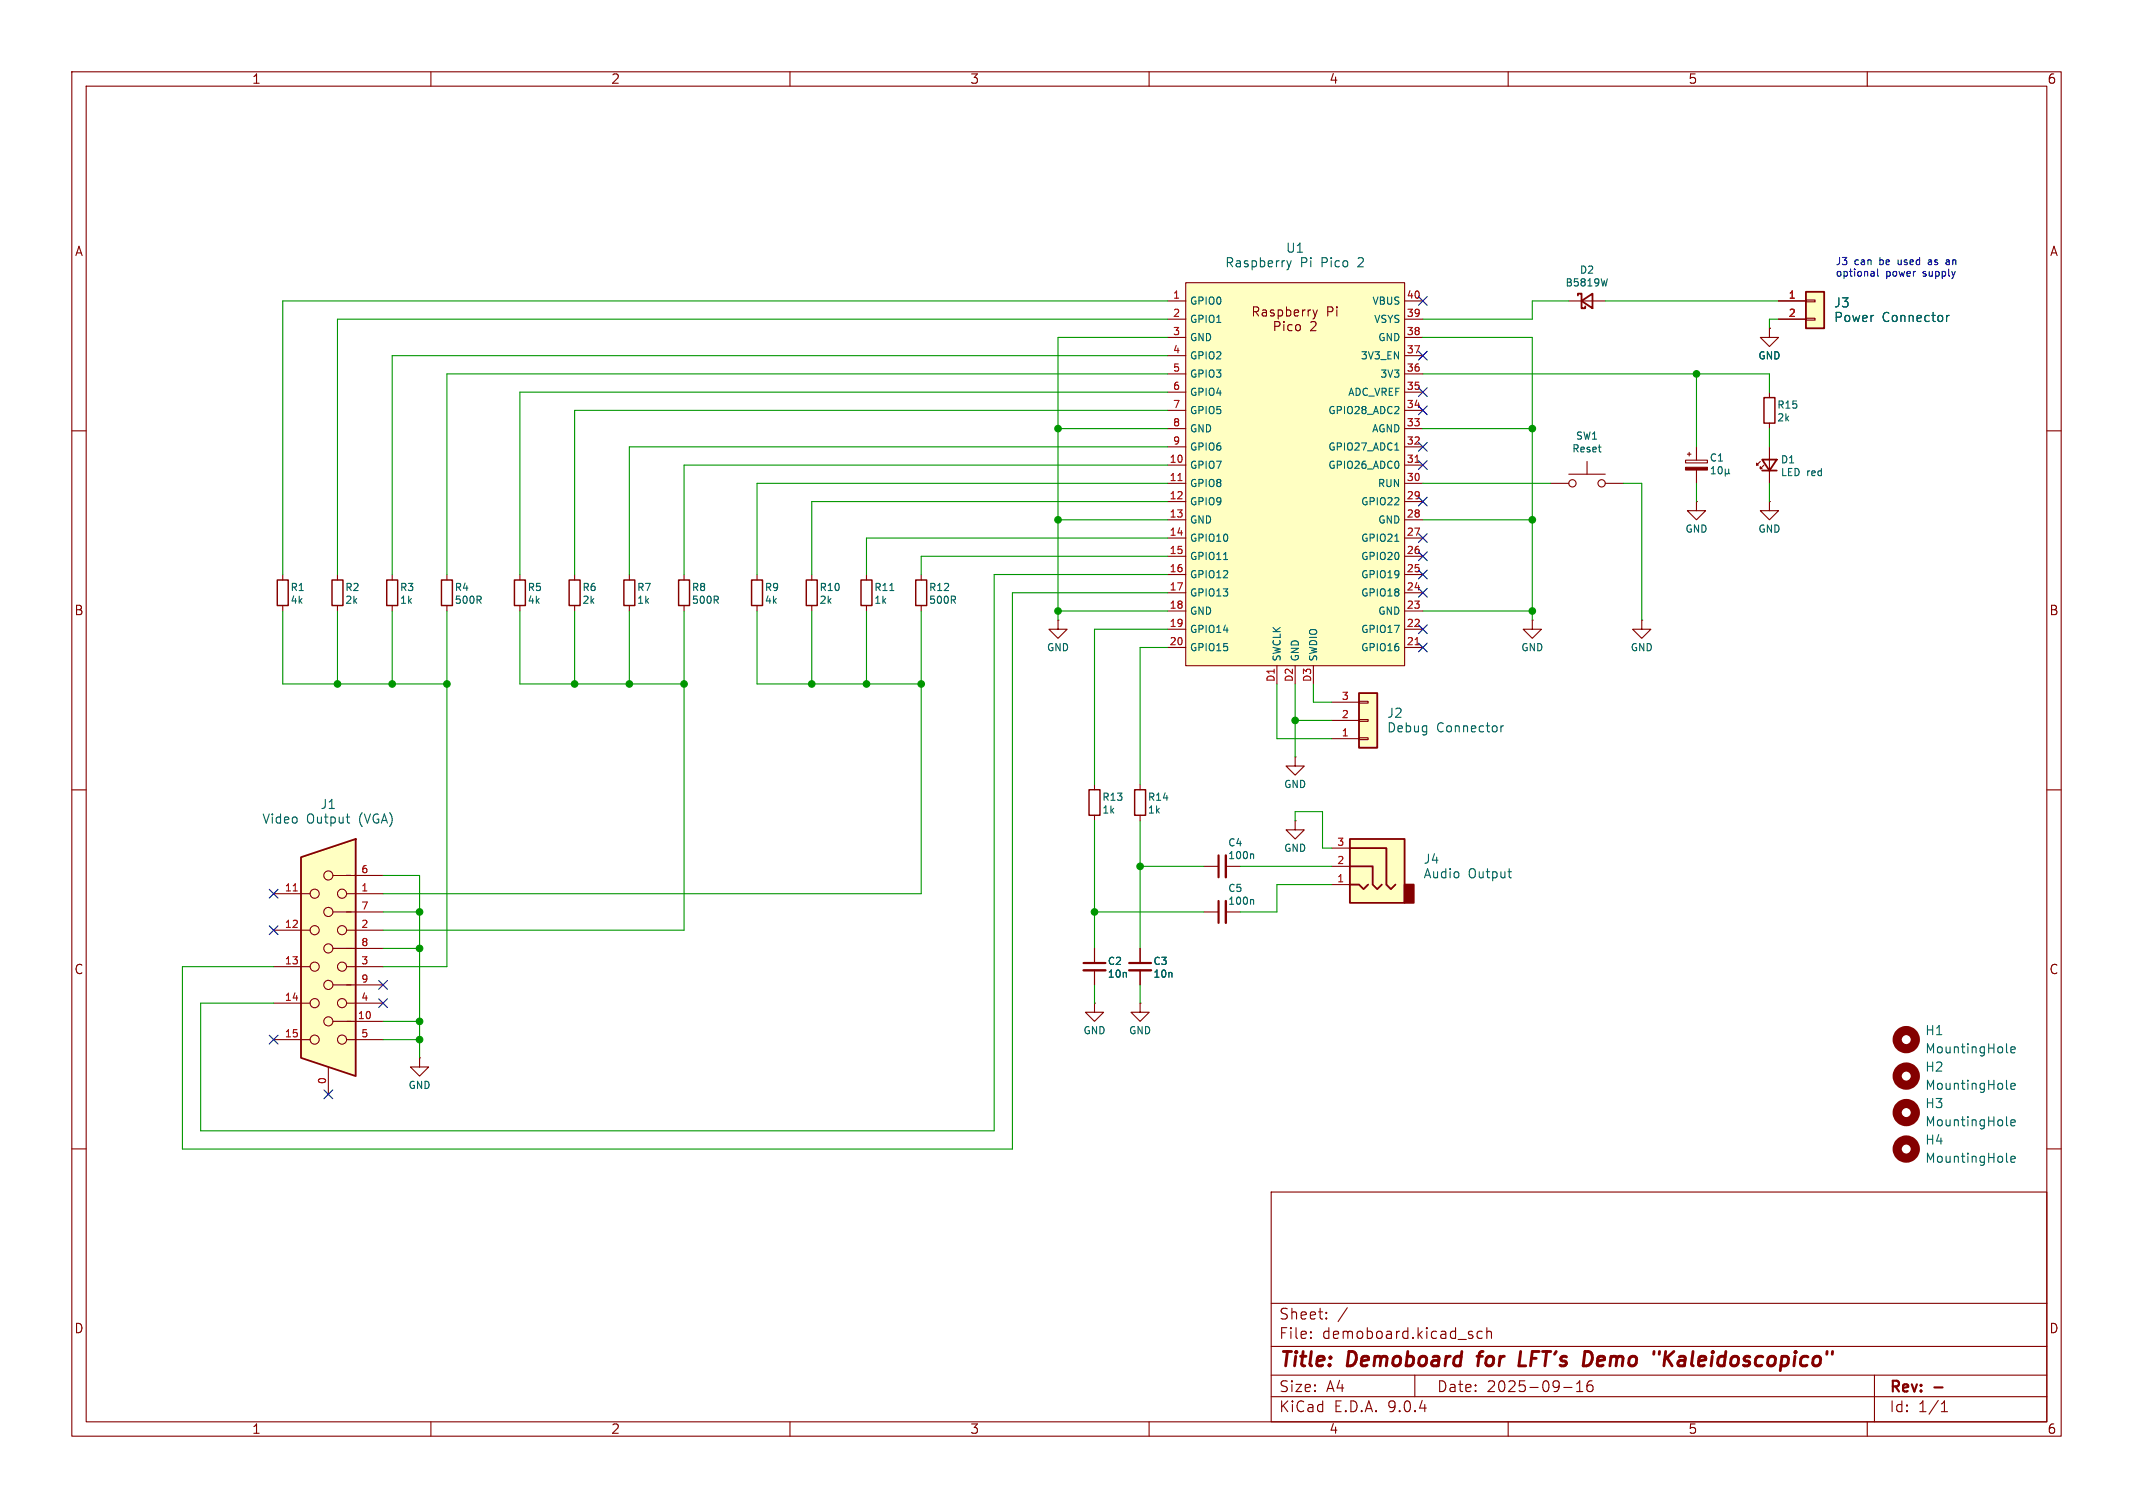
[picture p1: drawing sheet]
<svg xmlns="http://www.w3.org/2000/svg" width="297mm" height="210mm" viewBox="0 0 297 210" stroke-linecap="round" stroke-linejoin="round" font-family="sans-serif">
<g fill="none" stroke="#840000" stroke-width=".15">
<path d="M10 10h277v190h-277zM12 12h273v186h-273zM60 10v2M110 10v2M160 10v2M210 10v2M260 10v2M218.4 41.9h5.1M10 60h2M285 60h2M47 80v.8M47 84.3v.8"/>
<path d="M54.6 80v.8M54.6 84.3v.8M62.2 80v.8M62.2 84.3v.8M10 110h2M285 110h2M10 160h2M177 166h108v32h-108zM285 160h2M60 198v2M110 198v2M160 198v2"/>
<path d="M177 194.5h108M177 191.5h108M177 187.5h108M177 181.5h108M182.5 186.3h.1l-.1 .1M182.5 186.3v.1M182.5 185.5v.1M182.5 185.5h.1l-.1 .1M184.7 183.6v.1M184.7 183.6h-.1l.1 .1M184.7 182.8v.1M184.7 182.8h-.1l.1 .1"/>
<path d="M187.6 182.1l-1.3 2M197 191.5v3M206.4 185.5l-.4-.1-.3 .3v.4l.1 .2 .2 .1 .4-.1M207 185.5a.37 .37 0 0 1 .7 .1v.8M207 184.9v1.5M210 198v2M217.7 193.2h1.2M219.5 193.8h.9M219.5 192.7l.5-.4v1.5M221.7 192.3a.59 .59 0 0 0-.7 .6v.6l.1 .2 .4 .1 .2-.1 .1-.5-.1-.3h-.5l-.2 .3M260 198v2M261 191.5v6.5"/>
<path d="M270.3 196.6h.9M270.3 195.5l.4-.4v1.5"/>
</g>
<path d="M269.3 193.2h1.2" fill="none" stroke="#840000" stroke-width=".3"/>
<path d="M205.7 188.9h.7M206 188.5l-.2 1.7M211.7 188.2l-.2 2h.9M221.4 188.3a1.27 1.27 0 0 1 0 1.6M231.9 188.2l-.2 2M232.1 189.1l.7 1.1M233.1 188.2l-1.3 1.2" fill="none" stroke="#840000" stroke-width=".4"/>
<path d="M219.7 41.1v-.2h.5v2h.5v-.2M220.2 41.9l1.5-1v2z" fill="none" stroke="#840000" stroke-width=".25"/>
<path d="M223.8 38.8l-.2 1M66.7 83.5l.3 .5M67 83.1v.3" fill="none" stroke="#006464" stroke-width=".15"/>
<path d="M46.2 80.8h1.6v3.5h-1.6zM53.8 80.8h1.6v3.5h-1.6zM61.5 80.8h1.5v3.5h-1.5z" fill="none" stroke="#840000" stroke-width=".2"/>
<path d="M251.5 40.6h2.5v5.1h-2.5z" fill="#ffffc2"/>
<path d="M251.5 40.6h2.5v5.1h-2.5z" fill="none" stroke="#840000" stroke-width=".25"/>
<path d="M246.4 54.6v.8M246.4 58.9v.8M247.6 41.9h3.9M247.6 44.5h3.9M251.5 41.8h1.2v.2h-1.2zM251.5 44.3h1.2v.3h-1.2z" fill="none" stroke="#840000" stroke-width=".15"/>
<path d="M271 43.9v.9M271.4 43.9l-.2 .1-.2 .2" fill="none" stroke="#006464" stroke-width=".15"/>
<path d="M245.6 55.4h1.5v3.5h-1.5z" fill="none" stroke="#840000" stroke-width=".2"/>
<path d="M41.9 119.4l7.6-2.6v33.1l-7.6-2.6z" fill="#ffffc2"/>
<path d="M41.9 119.4l7.6-2.6v33.1l-7.6-2.6z" fill="none" stroke="#840000" stroke-width=".25"/>
<g fill="none" stroke="#840000" stroke-width=".15">
<path d="M38.1 124.5h5.1M38.1 129.5h5.1M38.1 134.6h5.1M38.1 139.7h5.1M46.4 127h6.9M46.4 121.9h6.9M46.4 132.1h6.9M46.4 137.2h6.9M48.3 124.5h5M48.3 129.5h5M48.3 134.6h5M48.3 139.7h5"/>
<path d="M38.1 144.8h5.1M45.7 148.6v3.8M46.4 142.2h6.9M48.3 144.8h5M58.4 147.3v1.3h1.3l-1.3 1.3-1.3-1.3h1.3M58.4 147.3h.1"/>
<circle cx="43.8" cy="124.5" r=".63"/>
<circle cx="43.8" cy="139.7" r=".63"/>
<circle cx="43.8" cy="134.6" r=".63"/>
<circle cx="43.8" cy="129.5" r=".63"/>
<circle cx="45.7" cy="121.9" r=".63"/>
<circle cx="45.7" cy="127" r=".63"/>
<circle cx="45.7" cy="132.1" r=".63"/>
<circle cx="45.7" cy="137.2" r=".63"/>
<circle cx="47.6" cy="124.5" r=".63"/>
<circle cx="47.6" cy="139.7" r=".63"/>
<circle cx="47.6" cy="129.5" r=".63"/>
<circle cx="47.6" cy="134.6" r=".63"/>
<circle cx="43.8" cy="144.8" r=".63"/>
<circle cx="45.7" cy="142.2" r=".63"/>
<circle cx="47.6" cy="144.8" r=".63"/>
</g>
<path d="M40.8 124.1h.6" fill="none" stroke="#a90000" stroke-width=".15"/>
<path d="M48.2 113.8h.5M48.6 114.6h.1" fill="none" stroke="#006464" stroke-width=".15"/>
<path d="M165.1 39.4h30.5v53.3h-30.5z" fill="#ffffc2"/>
<g fill="none" stroke="#840000" stroke-width=".15">
<path d="M165.1 39.4h30.5v53.3h-30.5zM162.6 41.9h2.5M162.6 44.5h2.5M162.6 47h2.5M162.6 49.5h2.5M162.6 52.1h2.5M162.6 54.6h2.5M162.6 57.2h2.5M162.6 59.7h2.5M174.5 43.4l.6-.1 .2-.1-.1-.3-.2-.2h-.5v1.3M174.8 43.4l.5 .6M175.8 43.2h.5v.8"/>
<path d="M177.4 43.2h-.4v.3M178 43.2h.5l.1 .2v.4M178 43.2v1.2M179.1 43.2h.4l.2 .2v.4l-.1 .1h-.5M179.1 42.7v1.3M179.9 45.3l-.3-.1-.3 .2v.4l.1 .2h.5M180.2 43.6l.6-.1v-.3h-.4l-.2 .1 .1 .6h.5M180.5 45.3l.3-.1 .3 .2v.4l-.3 .3-.3-.1-.1-.2v-.4zM181.4 43.2v.8M181.7 43.2h-.2l-.1 .2M182.2 43.2v.8M182.5 43.2h-.2l-.1 .2"/>
<path d="M182.5 44.9l.2-.1h.3l.2 .1v.2v.2l-.7 .8h.7M182.8 43.2l.3 .8M183.1 44l-.1 .3-.2 .1M183.4 43.2l-.3 .8M184.9 43.4l.6-.1 .1-.1-.1-.3-.1-.2h-.5v1.3M186.1 42.7v.2M186.1 43.2v.8M195.6 41.9h2.5M195.6 44.5h2.5M195.6 47h2.5M195.6 49.5h2.5M195.6 52.1h2.5"/>
<path d="M195.6 54.6h2.5M195.6 57.2h2.5M195.6 59.7h2.5M162.6 62.2h2.5M162.6 64.8h2.5M162.6 67.3h2.5M162.6 69.9h2.5M162.6 72.4h2.5M162.6 74.9h2.5M162.6 77.5h2.5M195.6 62.2h2.5M195.6 64.8h2.5"/>
<path d="M195.6 67.3h2.5M195.6 69.9h2.5M195.6 72.4h2.5M195.6 74.9h2.5M195.6 77.5h2.5M162.6 80h2.5M162.6 82.6h2.5M162.6 85.1h2.5M162.6 87.6h2.5M162.6 90.2h2.5M177.8 92.7v2.6M180.3 92.7v2.6"/>
<path d="M182.9 92.7v2.6M195.6 80h2.5M195.6 82.6h2.5M195.6 85.1h2.5M195.6 87.6h2.5M195.6 90.2h2.5"/>
</g>
<path d="M164 66.9h.6M197 64.4h.6M197 89.8h.6" fill="none" stroke="#a90000" stroke-width=".15"/>
<path d="M179.2 36.3l.3 .9M179.5 37.2l-.1 .3-.2 .1M179.8 36.3l-.3 .9M194.2 57.6h.6M194.7 56.7v.3M170.4 77.9h.5M194.2 62.7h.6M194.2 75.4h.6M194.7 64.4v.6" fill="none" stroke="#006464" stroke-width=".15"/>
<path d="M189.2 96.5h2.6v7.6h-2.6z" fill="#ffffc2"/>
<path d="M245.4 64h2l-1 1.5zM245.4 65.5h2M189.2 96.5h2.6v7.6h-2.6z" fill="none" stroke="#840000" stroke-width=".25"/>
<g fill="none" stroke="#840000" stroke-width=".15">
<path d="M246.4 45.7v1.3h1.2l-1.2 1.3-1.3-1.3h1.3M246.4 45.7h.1M234.7 64.1h3v.4h-3zM234.9 63.2h.6M235.2 63v.5M236.2 62.2v1.9M236.2 65.5v1.8M245.1 64.3l-.5 .5v-.3v.3h.3M245.6 64.8l-.5 .5v-.3v.3h.3M246.4 62.2v5.1M72.4 80v.8M72.4 84.3v.8"/>
<path d="M80 80v.8M80 84.3v.8M87.6 80v.8M87.6 84.3v.8M185.4 97.8h3.8M189.2 97.7h1.3v.2h-1.3zM185.4 102.9h3.8M185.4 100.3h3.8M189.2 102.7h1.3v.3h-1.3zM189.2 100.2h1.3v.3h-1.3z"/>
</g>
<path d="M238.3 66h.5M238.3 65.3l.3-.3v1M239.5 65a.57 .57 0 0 0 .1 1 .63 .63 0 0 0 0-1M240.2 65.8l.2 .2h.2l.1-.2M240.2 65.3v1M240.7 65.8l.1 .2M240.7 65.3v.5M209 101.1v.8M209.4 101.1h-.3l-.1 .2" fill="none" stroke="#006464" stroke-width=".15"/>
<path d="M71.6 80.8h1.6v3.5h-1.6zM79.2 80.8h1.6v3.5h-1.6zM86.9 80.8h1.5v3.5h-1.5z" fill="none" stroke="#840000" stroke-width=".2"/>
<path d="M234.7 65.1h3v.4h-3z" fill="#840000" stroke="#840000" stroke-width=".15"/>
<path d="M188 116.8h7.6v8.9h-7.6z" fill="#ffffc2"/>
<path d="M195.6 123.2h1.2v2.5h-1.2z" fill="#840000" stroke="#840000" stroke-width=".25"/>
<path d="M188 116.8h7.6v8.9h-7.6zM188 118.1h5v5.1l.7 .6 .6-.6M188 120.7h3.1v2.5l.7 .6 .6-.6M188 123.2h1.2l.7 .6 .6-.6" fill="none" stroke="#840000" stroke-width=".25"/>
<g fill="none" stroke="#840000" stroke-width=".15">
<path d="M246.4 45.7h.1M247.6 41.9h3.9M247.6 44.5h3.9M215.9 67.3h2.5M218.4 66h5.1M221 64.3v1.7M223.5 67.3h2.6M236.2 69.9v1.2h1.3l-1.3 1.3-1.3-1.3h1.3M236.2 69.9h.1M246.4 69.9v1.2h1.2l-1.2 1.3-1.3-1.3h1.3M246.4 69.9h.1M39.4 80v.8"/>
<path d="M39.4 84.3v.8M95.2 80v.8M95.2 84.3v.8M105.4 80v.8M105.4 84.3v.8M113 80v.8M113 84.3v.8M120.6 80v.8M120.6 84.3v.8M128.3 80v.8M128.3 84.3v.8M147.3 86.4v1.2h1.3l-1.3 1.3-1.3-1.3h1.3"/>
<path d="M147.3 86.4h.1M213.4 86.4v1.2h1.2l-1.2 1.3-1.3-1.3h1.3M213.4 86.4h.1M228.6 86.4v1.2h1.3l-1.3 1.3-1.3-1.3h1.3M228.6 86.4h.1M152.4 109.2v.8M152.4 113.5v.8M158.7 109.2v.8M158.7 113.5v.8M180.3 114.3v1.3h1.3l-1.3 1.2-1.2-1.2h1.2M180.3 114.3h.1M180.3 105.4v1.3h1.3l-1.3 1.3-1.2-1.3h1.2"/>
<path d="M180.3 105.4h.1M185.4 118.1h2.6M152.4 139.7v1.3h1.3l-1.3 1.2-1.3-1.2h1.3M152.4 139.7h.1M152.4 132.1v2M152.4 135.1v2.1M158.7 139.7v1.3h1.3l-1.3 1.2-1.2-1.2h1.2M158.7 139.7h.1M158.7 132.1v2M158.7 135.1v2.1M167.6 120.7h2.1M167.6 127h2.1"/>
<path d="M170.7 120.7h2M170.7 127h2M185.4 120.7h2.6M185.4 123.2h2.6"/>
<circle cx="218.9" cy="67.3" r=".51"/>
<circle cx="223" cy="67.3" r=".51"/>
</g>
<g fill="none" stroke="#006464" stroke-width=".15">
<path d="M271 43.9v.9M271.4 43.9l-.2 .1-.2 .2M222.6 62.3h.3M222.8 62.9h.1M99.7 83.5l.3 .5M100 83.1v.3M123.9 82.2h.6M132.7 83.5l.3 .5M133 83.1v.3M174.3 118.9l.3 .2v.5M174.3 125.3l.3 .1v.5M210 121.4h.4"/>
<path d="M210.3 122.2h.1M279.4 146.4l.2 .2M279.4 151.5l.2 .2M279.4 156.6l.2 .2M280 146.2l.6-.1-.1-.3h-.3l-.2 .2 .1 .6h.4M280 151.3l.6-.1-.1-.3h-.3l-.2 .1 .1 .6h.4M280 156.4l.6-.2-.1-.2-.3-.1-.2 .2 .1 .6h.4M279.4 161.7l.2 .2M280 161.4l.6-.1-.1-.2-.3-.1-.2 .2 .1 .6h.4"/>
</g>
<path d="M169.7 119.1v3.1M150.9 134.1h3M157.2 134.1h3.1M169.7 125.5v3" fill="none" stroke="#840000" stroke-width=".3"/>
<path d="M170.7 119.1v3.1M150.9 135.1h3M157.2 135.1h3.1M170.7 125.5v3" fill="none" stroke="#840000" stroke-width=".33"/>
<g fill="none" stroke="#840000" stroke-width="1.3">
<circle cx="265.4" cy="144.8" r="1.27"/>
<circle cx="265.4" cy="149.9" r="1.27"/>
<circle cx="265.4" cy="154.9" r="1.27"/>
<circle cx="265.4" cy="160" r="1.27"/>
</g>
<path d="M38.6 80.8h1.5v3.5h-1.5zM94.5 80.8h1.5v3.5h-1.5zM104.6 80.8h1.6v3.5h-1.6zM112.3 80.8h1.5v3.5h-1.5zM119.9 80.8h1.5v3.5h-1.5zM127.5 80.8h1.5v3.5h-1.5zM151.6 110h1.6v3.5h-1.6zM158 110h1.5v3.5h-1.5z" fill="none" stroke="#840000" stroke-width=".2"/>
<g fill="none" stroke="#009600" stroke-width=".15">
<path d="M147.3 59.7h15.3M162.6 41.9h-123.2v38.1M162.6 52.1h-100.4v27.9M162.6 44.5h-115.6v35.5M162.6 54.6h-90.2v25.4M162.6 57.2h-82.6v22.8M162.6 49.5h-108v30.5M162.6 47h-15.3v39.4M198.1 52.1h48.3v2.5M198.1 47h15.3v39.4M198.1 59.7h15.3M218.4 41.9h-5v2.6h-15.3"/>
<path d="M223.5 41.9h24.1M236.2 52.1v10.1M246.4 59.7v2.5M247.6 44.5h-1.2v1.2M147.3 72.4h15.3M162.6 67.3h-57.2v12.7M162.6 64.8h-67.4v15.2M162.6 62.2h-75v17.8M162.6 74.9h-42v5.1M162.6 77.5h-34.3v2.5M162.6 69.9h-49.6v10.1M198.1 67.3h17.8"/>
<path d="M198.1 72.4h15.3M226.1 67.3h2.5v19.1M236.2 67.3v2.6M246.4 67.3v2.6M39.4 85.1v10.2h22.8M47 85.1v10.2M54.6 85.1v10.2M62.2 85.1v49.5h-8.9M72.4 85.1v10.2h22.8M80 85.1v10.2M87.6 85.1v10.2M95.2 85.1v44.4h-41.9"/>
<path d="M105.4 85.1v10.2h22.9M113 85.1v10.2M120.6 85.1v10.2M128.3 85.1v39.4h-75M147.3 85.1h15.3M162.6 82.6h-21.6v77.4h-115.6v-25.4h12.7M162.6 80h-24.2v77.5h-110.5v-17.8h10.2M162.6 90.2h-3.9v19M162.6 87.6h-10.2v21.6M177.8 95.3v7.6h7.6M180.3 95.3v10.1M182.9 95.3v2.5h2.5"/>
<path d="M198.1 85.1h15.3M152.4 114.3v17.8M158.7 114.3v17.8M180.3 114.3v-1.3h3.8v5.1h1.3M180.3 100.3h5.1M53.3 132.1h5.1M53.3 121.9h5.1v25.4M53.3 127h5.1M152.4 127h15.2M152.4 137.2v2.5M158.7 137.2v2.5M158.7 120.7h8.9"/>
<path d="M172.7 120.7h12.7M185.4 123.2h-7.6v3.8h-5.1M53.3 144.8h5.1M53.3 142.2h5.1"/>
</g>
<g fill="none" stroke="#000084" stroke-width=".15">
<path d="M197.5 56.5l1.2 1.3M197.5 54l1.2 1.2M197.5 41.3l1.2 1.2M197.5 48.9l1.2 1.2M198.7 56.5l-1.2 1.3M198.7 54l-1.2 1.2M198.7 41.3l-1.2 1.2M198.7 48.9l-1.2 1.2M197.5 76.9l1.2 1.2M197.5 69.2l1.2 1.3M197.5 61.6l1.2 1.2M197.5 64.2l1.2 1.2"/>
<path d="M197.5 79.4l1.2 1.2M197.5 74.3l1.2 1.2M198.7 76.9l-1.2 1.2M198.7 69.2l-1.2 1.3M198.7 61.6l-1.2 1.2M198.7 64.2l-1.2 1.2M198.7 79.4l-1.2 1.2M198.7 74.3l-1.2 1.2M197.5 81.9l1.2 1.3M197.5 89.6l1.2 1.2M197.5 87l1.2 1.2M198.7 81.9l-1.2 1.3"/>
<path d="M198.7 89.6l-1.2 1.2M198.7 87l-1.2 1.2M37.5 128.9l1.2 1.2M37.5 123.9l1.2 1.2M38.7 128.9l-1.2 1.2M38.7 123.9l-1.2 1.2M52.7 139.1l1.2 1.2M52.7 136.6l1.2 1.2M53.9 139.1l-1.2 1.2M53.9 136.6l-1.2 1.2M37.5 144.2l1.2 1.2M38.7 144.2l-1.2 1.2"/>
<path d="M45.1 151.8l1.2 1.2M46.3 151.8l-1.2 1.2"/>
</g>
<path d="M260.6 37.8h.3l.1 .7M261 38.4l-.4 .1M261 38l-.4 .1M261.4 37.5v.8l.2 .2M264.3 36.2v.6M268.8 36.2h-.3M268.9 36.5h-.3l-.1 .1v.2l.4 .1M271.1 36.2h.3v.7M271.4 36.8l-.3 .1M271.4 36.4l-.3 .1" fill="none" stroke="#0000c2" stroke-width=".15"/>
<g fill="#009600" stroke="#009600" stroke-width=".15">
<circle cx="213.4" cy="59.7" r=".46"/>
<circle cx="213.4" cy="72.4" r=".46"/>
<circle cx="213.4" cy="85.1" r=".46"/>
<circle cx="236.2" cy="52.1" r=".46"/>
<circle cx="58.4" cy="132.1" r=".46"/>
<circle cx="62.2" cy="95.3" r=".46"/>
<circle cx="58.4" cy="142.2" r=".46"/>
<circle cx="58.4" cy="144.8" r=".46"/>
<circle cx="80" cy="95.3" r=".46"/>
<circle cx="87.6" cy="95.3" r=".46"/>
<circle cx="58.4" cy="127" r=".46"/>
<circle cx="54.6" cy="95.3" r=".46"/>
<circle cx="47" cy="95.3" r=".46"/>
<circle cx="95.2" cy="95.3" r=".46"/>
<circle cx="152.4" cy="127" r=".46"/>
<circle cx="158.7" cy="120.7" r=".46"/>
<circle cx="180.3" cy="100.3" r=".46"/>
<circle cx="147.3" cy="72.4" r=".46"/>
<circle cx="147.3" cy="59.7" r=".46"/>
<circle cx="128.3" cy="95.3" r=".46"/>
<circle cx="120.6" cy="95.3" r=".46"/>
<circle cx="113" cy="95.3" r=".46"/>
<circle cx="147.3" cy="85.1" r=".46"/>
</g>
<g font-size="2.8" fill="#840000">
<text x="178" y="190.9">Title:</text>
<text x="187.7" y="190.9">Demoboard</text>
<text x="206.6" y="190.9">for</text>
<text x="213.2" y="190.9">LFT's</text>
<text x="222.9" y="190.9">Demo</text>
<text x="233.4" y="190.9">&quot;Kaleidoscopico&quot;</text>
</g>
<g font-size="2.1" fill="#840000">
<text x="178" y="184">Sheet:</text>
<text x="178" y="186.7">File:</text>
<text x="184.1" y="186.7">demoboard.kicad_sch</text>
<text x="178" y="196.9">KiCad</text>
<text x="178" y="194.1">Size:</text>
<text x="184.7" y="194.1">A4</text>
<text x="185.7" y="196.9">E.D.A.</text>
<text x="193.3" y="196.9">9.0.4</text>
<text x="200" y="194.1">Date:</text>
<text x="207" y="194.1">2025-09-16</text>
<text x="263" y="194.3">Rev:</text>
<text x="263" y="196.9">Id:</text>
<text x="267.1" y="196.9">1/1</text>
</g>
<g font-size="1.8" fill="#840000">
<text x="35" y="11.9">1</text>
<text x="85" y="11.9">2</text>
<text x="135" y="11.9">3</text>
<text x="185" y="11.9">4</text>
<text x="235" y="11.9">5</text>
<text x="285" y="11.9">6</text>
<text x="10.3" y="35.9">A</text>
<text x="285.3" y="35.9">A</text>
<text x="170.4" y="45.3">Raspberry</text>
<text x="10.3" y="85.9">B</text>
<text x="285.3" y="85.9">B</text>
<text x="10.3" y="135.9">C</text>
<text x="285.3" y="135.9">C</text>
<text x="10.3" y="185.9">D</text>
<text x="285.3" y="185.9">D</text>
<text x="35" y="199.9">1</text>
<text x="85" y="199.9">2</text>
<text x="135" y="199.9">3</text>
<text x="185" y="199.9">4</text>
<text x="235" y="199.9">5</text>
<text x="285" y="199.9">6</text>
</g>
<g font-size="1.8" fill="#006464">
<text x="179" y="35.4">U1</text>
<text x="170.5" y="37.4">Raspberry</text>
<text x="181" y="37.4">Pi</text>
<text x="184.1" y="37.4">Pico</text>
<text x="189.4" y="37.4">2</text>
<text x="255.3" y="43">J3</text>
<text x="255.3" y="45.1">Power</text>
<text x="262.1" y="45.1">Connector</text>
<text x="193" y="100.2">J2</text>
<text x="193" y="102.2">Debug</text>
<text x="200" y="102.2">Connector</text>
<text x="44.5" y="112.9">J1</text>
<text x="36.4" y="114.9">Video</text>
<text x="42.7" y="114.9">Output</text>
<text x="50.1" y="114.9">(VGA)</text>
<text x="198.1" y="120.5">J4</text>
<text x="198.1" y="122.5">Audio</text>
<text x="204.4" y="122.5">Output</text>
<text x="268" y="144.4">H1</text>
<text x="268" y="146.9">MountingHole</text>
<text x="268" y="149.5">H2</text>
<text x="268" y="152">MountingHole</text>
<text x="268" y="154.5">H3</text>
<text x="268" y="157.1">MountingHole</text>
<text x="268" y="159.6">H4</text>
<text x="268" y="162.2">MountingHole</text>
</g>
<g font-size="1.4" fill="#a90000">
<text x="163.2" y="41.7">1</text>
<text x="195.8" y="41.7">40</text>
<text x="249" y="41.7">1</text>
<text x="163.2" y="44.2">2</text>
<text x="163.2" y="46.7">3</text>
<text x="195.8" y="44.2">39</text>
<text x="195.8" y="46.7">38</text>
<text x="249" y="44.2">2</text>
<text x="163.2" y="49.3">4</text>
<text x="163.2" y="51.8">5</text>
<text x="195.8" y="49.3">37</text>
<text x="195.8" y="51.8">36</text>
<text x="163.2" y="54.4">6</text>
<text x="163.2" y="56.9">7</text>
<text x="163.2" y="59.4">8</text>
<text x="195.8" y="54.4">35</text>
<text x="195.8" y="56.9">34</text>
<text x="195.8" y="59.4">33</text>
<text x="162.7" y="64.5">10</text>
<text x="163.2" y="62">9</text>
<text x="195.8" y="62">32</text>
<text x="195.8" y="64.5">31</text>
<text x="162.7" y="67.1">11</text>
<text x="162.7" y="69.6">12</text>
<text x="195.8" y="67.1">30</text>
<text x="195.8" y="69.6">29</text>
<text x="162.7" y="72.1">13</text>
<text x="162.7" y="74.7">14</text>
<text x="162.7" y="77.2">15</text>
<text x="195.8" y="72.1">28</text>
<text x="195.8" y="74.7">27</text>
<text x="195.8" y="77.2">26</text>
<text x="162.7" y="79.8">16</text>
<text x="162.7" y="82.3">17</text>
<text x="195.8" y="79.8">25</text>
<text x="195.8" y="82.3">24</text>
<text x="162.7" y="84.8">18</text>
<text x="162.7" y="87.4">19</text>
<text x="162.7" y="89.9">20</text>
<text x="195.8" y="84.8">23</text>
<text x="195.8" y="87.4">22</text>
<text x="195.8" y="89.9">21</text>
<text x="177.5" y="95.1" transform="rotate(-90 177.5 95.1)">D1</text>
<text x="180.1" y="95.1" transform="rotate(-90 180.1 95.1)">D2</text>
<text x="182.6" y="95.1" transform="rotate(-90 182.6 95.1)">D3</text>
<text x="186.7" y="100.1">2</text>
<text x="186.7" y="97.5">3</text>
<text x="186.7" y="102.6">1</text>
<text x="186.1" y="117.9">3</text>
<text x="39.6" y="124.2">11</text>
<text x="50.2" y="121.7">6</text>
<text x="50.2" y="124.2">1</text>
<text x="186.1" y="120.4">2</text>
<text x="186.1" y="122.9">1</text>
<text x="39.6" y="129.3">12</text>
<text x="50.2" y="126.7">7</text>
<text x="50.2" y="129.3">2</text>
<text x="50.2" y="131.8">8</text>
<text x="39.6" y="134.4">13</text>
<text x="50.2" y="134.4">3</text>
<text x="50.2" y="136.9">9</text>
<text x="39.6" y="139.4">14</text>
<text x="49.7" y="142">10</text>
<text x="50.2" y="139.4">4</text>
<text x="39.6" y="144.5">15</text>
<text x="50.2" y="144.5">5</text>
<text x="45.5" y="151.1" transform="rotate(-90 45.5 151.1)">0</text>
</g>
<g font-size="1.4" fill="#006464">
<text x="217.9" y="40.1">B5819W</text>
<text x="219.9" y="38.3">D2</text>
<text x="165.6" y="42.6">GPIO0</text>
<text x="165.6" y="45.2">GPIO1</text>
<text x="165.6" y="47.7">GND</text>
<text x="191" y="42.6">VBUS</text>
<text x="191.2" y="45.2">VSYS</text>
<text x="191.8" y="47.7">GND</text>
<text x="165.6" y="50.3">GPIO2</text>
<text x="165.6" y="52.8">GPIO3</text>
<text x="189.3" y="50.3">3V3_EN</text>
<text x="192.1" y="52.8">3V3</text>
<text x="244.7" y="50.3">GND</text>
<text x="165.6" y="55.3">GPIO4</text>
<text x="165.6" y="57.9">GPIO5</text>
<text x="184.8" y="57.9">GPIO28_ADC2</text>
<text x="187.6" y="55.3">ADC_VREF</text>
<text x="247.4" y="58.9">2k</text>
<text x="247.4" y="57.1">R15</text>
<text x="165.6" y="60.4">GND</text>
<text x="165.6" y="63">GPIO6</text>
<text x="165.6" y="65.5">GPIO7</text>
<text x="184.8" y="63">GPIO27_ADC1</text>
<text x="184.8" y="65.5">GPIO26_ADC0</text>
<text x="190.9" y="60.4">AGND</text>
<text x="218.8" y="63.2">Reset</text>
<text x="219.3" y="61.4">SW1</text>
<text x="238" y="64.5">C1</text>
<text x="247.9" y="64.7">D1</text>
<text x="165.6" y="68">GPIO8</text>
<text x="165.6" y="70.6">GPIO9</text>
<text x="189.4" y="70.6">GPIO22</text>
<text x="191.7" y="68">RUN</text>
<text x="247.9" y="66.5">LED</text>
<text x="251.6" y="66.5">red</text>
<text x="165.6" y="73.1">GND</text>
<text x="165.6" y="75.7">GPIO10</text>
<text x="189.4" y="75.7">GPIO21</text>
<text x="191.8" y="73.1">GND</text>
<text x="234.6" y="74.4">GND</text>
<text x="244.7" y="74.4">GND</text>
<text x="40.3" y="82.5">R1</text>
<text x="48" y="82.5">R2</text>
<text x="55.6" y="82.5">R3</text>
<text x="63.2" y="82.5">R4</text>
<text x="73.4" y="82.5">R5</text>
<text x="81" y="82.5">R6</text>
<text x="88.6" y="82.5">R7</text>
<text x="96.2" y="82.5">R8</text>
<text x="106.4" y="82.5">R9</text>
<text x="114" y="82.5">R10</text>
<text x="121.6" y="82.5">R11</text>
<text x="129.2" y="82.5">R12</text>
<text x="165.6" y="78.2">GPIO11</text>
<text x="165.6" y="80.7">GPIO12</text>
<text x="165.6" y="83.3">GPIO13</text>
<text x="189.4" y="78.2">GPIO20</text>
<text x="189.4" y="80.7">GPIO19</text>
<text x="189.4" y="83.3">GPIO18</text>
<text x="40.3" y="84.3">4k</text>
<text x="48" y="84.3">2k</text>
<text x="55.6" y="84.3">1k</text>
<text x="63.2" y="84.3">500R</text>
<text x="73.4" y="84.3">4k</text>
<text x="81" y="84.3">2k</text>
<text x="88.6" y="84.3">1k</text>
<text x="96.2" y="84.3">500R</text>
<text x="106.4" y="84.3">4k</text>
<text x="114" y="84.3">2k</text>
<text x="121.6" y="84.3">1k</text>
<text x="129.2" y="84.3">500R</text>
<text x="165.6" y="85.8">GND</text>
<text x="165.6" y="88.4">GPIO14</text>
<text x="189.4" y="88.4">GPIO17</text>
<text x="191.8" y="85.8">GND</text>
<text x="145.7" y="90.9">GND</text>
<text x="165.6" y="90.9">GPIO15</text>
<text x="178.5" y="92.2" transform="rotate(-90 178.5 92.2)">SWCLK</text>
<text x="181.1" y="92.2" transform="rotate(-90 181.1 92.2)">GND</text>
<text x="183.6" y="92.2" transform="rotate(-90 183.6 92.2)">SWDIO</text>
<text x="189.4" y="90.9">GPIO16</text>
<text x="211.7" y="90.9">GND</text>
<text x="226.9" y="90.9">GND</text>
<text x="153.4" y="113.5">1k</text>
<text x="153.4" y="111.7">R13</text>
<text x="159.7" y="113.5">1k</text>
<text x="159.7" y="111.7">R14</text>
<text x="178.7" y="109.9">GND</text>
<text x="170.9" y="118.1">C4</text>
<text x="170.9" y="119.9">100n</text>
<text x="178.7" y="118.8">GND</text>
<text x="170.9" y="124.4">C5</text>
<text x="170.9" y="126.2">100n</text>
<text x="154.1" y="134.6">C2</text>
<text x="154.1" y="136.4">10n</text>
<text x="160.5" y="134.6">C3</text>
<text x="160.5" y="136.4">10n</text>
<text x="150.7" y="144.2">GND</text>
<text x="157.1" y="144.2">GND</text>
<text x="56.8" y="151.9">GND</text>
</g>
<g font-size="1.4" fill="#0000c2">
<text x="255.5" y="37.3">J3</text>
<text x="255.5" y="38.9">optional</text>
<text x="258.3" y="37.3">can</text>
<text x="261.9" y="37.3">be</text>
<text x="262.6" y="38.9">power</text>
<text x="264.7" y="37.3">used</text>
<text x="268" y="38.9">supply</text>
<text x="269.2" y="37.3">as</text>
<text x="272" y="37.3">an</text>
</g>
</svg>
